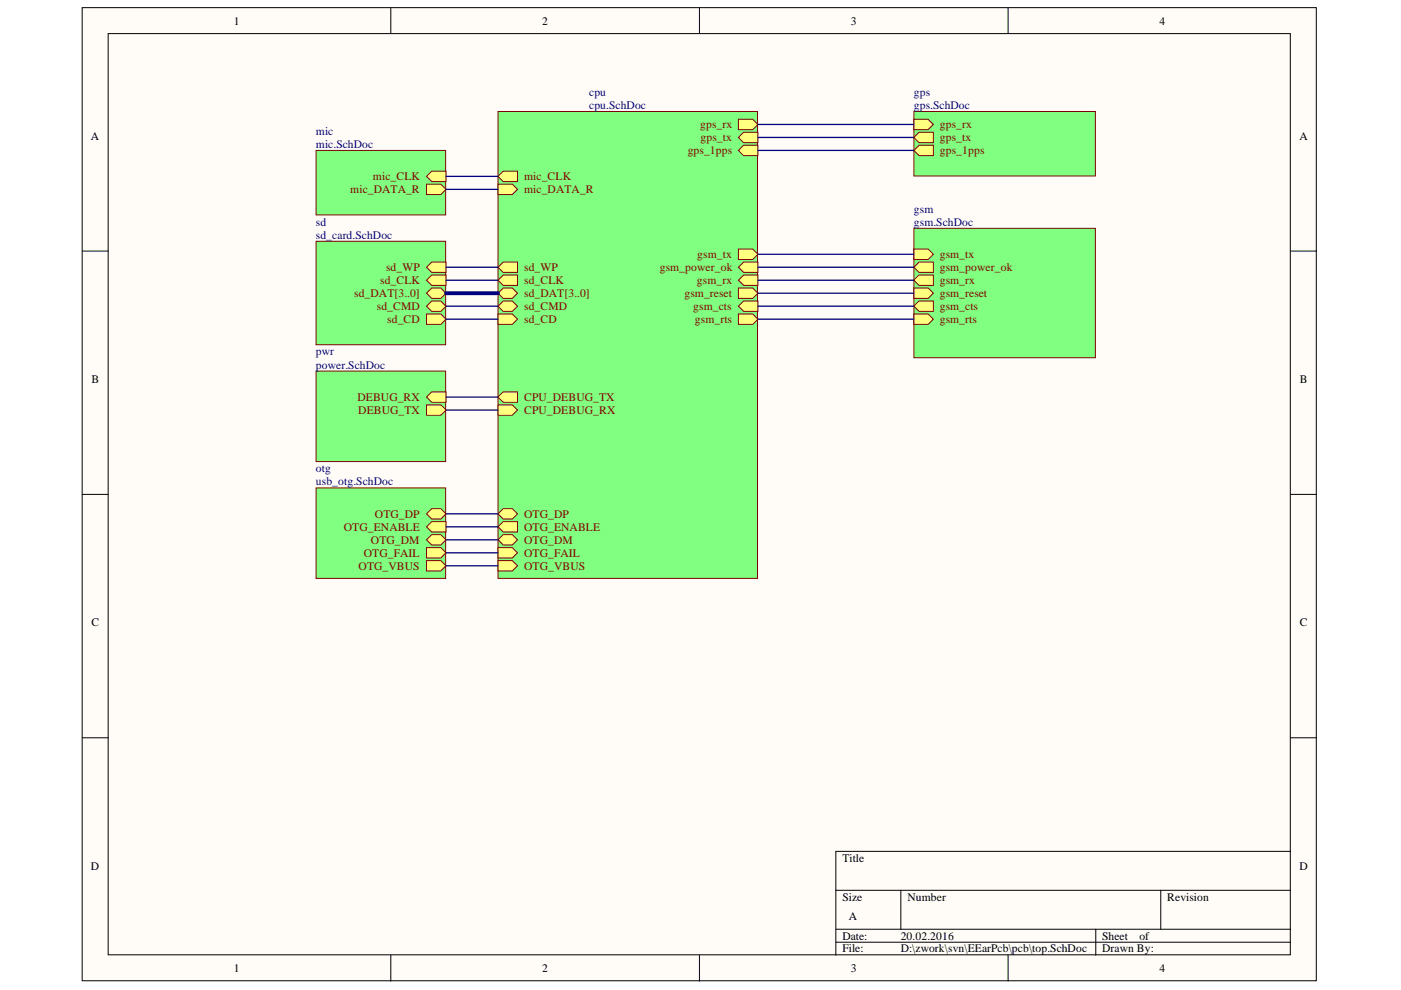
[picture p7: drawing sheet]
<svg xmlns="http://www.w3.org/2000/svg" width="297mm" height="210mm" viewBox="0 0 297 210" stroke-linecap="round" stroke-linejoin="round" font-family="sans-serif">
<g fill="#fffcf8" stroke="#000" stroke-width=".21">
<path d="M17.4 1.6h261.7v206.3h-261.7z"/>
<path d="M22.9 7.1h250.7v195.3h-250.7z"/>
</g>
<g fill="none" stroke="#000" stroke-width=".21">
<path d="M82.9 1.6v5.5M148.3 1.6v5.5M213.7 1.6v5.5M17.4 53.2h5.5M273.7 53.2h5.5M17.4 104.8h5.5M273.7 104.8h5.5M17.4 156.4h5.5M273.7 156.4h5.5M177.2 188.8h96.5M177.2 197h96.5M177.2 199.8h96.5"/>
<path d="M191 188.8v8.2M232.3 197v5.5M246.1 188.8v8.2M273.7 180.5h-96.5v22M82.9 202.5v5.5M148.3 202.5v5.5M213.7 202.5v5.5"/>
</g>
<path d="M105.6 23.6h55v99h-55z" fill="#80ff80" stroke="#800000" stroke-width=".21"/>
<path d="M156.6 25.3h3l1.1 1.1-1.1 1.1h-3z" fill-rule="evenodd" fill="#ffff80"/>
<path d="M156.6 25.3h3l1.1 1.1-1.1 1.1h-3z" fill="none" stroke="#800000" stroke-width=".21"/>
<path d="M156.6 29.1l1.1-1.1h3v2.2h-3z" fill-rule="evenodd" fill="#ffff80"/>
<path d="M156.6 29.1l1.1-1.1h3v2.2h-3z" fill="none" stroke="#800000" stroke-width=".21"/>
<path d="M156.6 31.9l1.1-1.1h3v2.2h-3z" fill-rule="evenodd" fill="#ffff80"/>
<path d="M156.6 31.9l1.1-1.1h3v2.2h-3z" fill="none" stroke="#800000" stroke-width=".21"/>
<path d="M156.6 64.9l1.1-1.1h3v2.2h-3z" fill-rule="evenodd" fill="#ffff80"/>
<path d="M156.6 64.9l1.1-1.1h3v2.2h-3z" fill="none" stroke="#800000" stroke-width=".21"/>
<path d="M156.6 61.1h3l1.1 1.1-1.1 1.1h-3z" fill-rule="evenodd" fill="#ffff80"/>
<path d="M156.6 61.1h3l1.1 1.1-1.1 1.1h-3z" fill="none" stroke="#800000" stroke-width=".21"/>
<path d="M156.6 59.4l1.1-1.1h3v2.2h-3z" fill-rule="evenodd" fill="#ffff80"/>
<path d="M156.6 59.4l1.1-1.1h3v2.2h-3z" fill="none" stroke="#800000" stroke-width=".21"/>
<path d="M156.6 66.6h3l1.1 1.1-1.1 1.1h-3z" fill-rule="evenodd" fill="#ffff80"/>
<path d="M156.6 66.6h3l1.1 1.1-1.1 1.1h-3z" fill="none" stroke="#800000" stroke-width=".21"/>
<path d="M156.6 52.8h3l1.1 1.1-1.1 1.1h-3z" fill-rule="evenodd" fill="#ffff80"/>
<path d="M156.6 52.8h3l1.1 1.1-1.1 1.1h-3z" fill="none" stroke="#800000" stroke-width=".21"/>
<path d="M156.6 56.7l1.1-1.1h3v2.2h-3z" fill-rule="evenodd" fill="#ffff80"/>
<path d="M156.6 56.7l1.1-1.1h3v2.2h-3z" fill="none" stroke="#800000" stroke-width=".21"/>
<path d="M105.6 37.4l1.1-1.1h3v2.2h-3z" fill-rule="evenodd" fill="#ffff80"/>
<path d="M105.6 37.4l1.1-1.1h3v2.2h-3z" fill="none" stroke="#800000" stroke-width=".21"/>
<path d="M105.6 39.1h3l1.1 1.1-1.1 1.1h-3z" fill-rule="evenodd" fill="#ffff80"/>
<path d="M105.6 39.1h3l1.1 1.1-1.1 1.1h-3z" fill="none" stroke="#800000" stroke-width=".21"/>
<path d="M105.6 56.7l1.1-1.1h3v2.2h-3z" fill-rule="evenodd" fill="#ffff80"/>
<path d="M105.6 56.7l1.1-1.1h3v2.2h-3z" fill="none" stroke="#800000" stroke-width=".21"/>
<path d="M105.6 59.4l1.1-1.1h3v2.2h-3z" fill-rule="evenodd" fill="#ffff80"/>
<path d="M105.6 59.4l1.1-1.1h3v2.2h-3z" fill="none" stroke="#800000" stroke-width=".21"/>
<path d="M105.6 62.2l1.1-1.1h1.9l1.1 1.1-1.1 1.1h-1.9z" fill-rule="evenodd" fill="#ffff80"/>
<path d="M105.6 62.2l1.1-1.1h1.9l1.1 1.1-1.1 1.1h-1.9z" fill="none" stroke="#800000" stroke-width=".21"/>
<path d="M105.6 64.9l1.1-1.1h1.9l1.1 1.1-1.1 1.1h-1.9z" fill-rule="evenodd" fill="#ffff80"/>
<path d="M105.6 64.9l1.1-1.1h1.9l1.1 1.1-1.1 1.1h-1.9z" fill="none" stroke="#800000" stroke-width=".21"/>
<path d="M105.6 66.6h3l1.1 1.1-1.1 1.1h-3z" fill-rule="evenodd" fill="#ffff80"/>
<path d="M105.6 66.6h3l1.1 1.1-1.1 1.1h-3z" fill="none" stroke="#800000" stroke-width=".21"/>
<path d="M105.6 85.8h3l1.1 1.1-1.1 1.1h-3z" fill-rule="evenodd" fill="#ffff80"/>
<path d="M105.6 85.8h3l1.1 1.1-1.1 1.1h-3z" fill="none" stroke="#800000" stroke-width=".21"/>
<path d="M105.6 84.2l1.1-1.1h3v2.2h-3z" fill-rule="evenodd" fill="#ffff80"/>
<path d="M105.6 84.2l1.1-1.1h3v2.2h-3z" fill="none" stroke="#800000" stroke-width=".21"/>
<path d="M105.6 111.7l1.1-1.1h3v2.2h-3z" fill-rule="evenodd" fill="#ffff80"/>
<path d="M105.6 111.7l1.1-1.1h3v2.2h-3z" fill="none" stroke="#800000" stroke-width=".21"/>
<path d="M105.6 109l1.1-1.1h1.9l1.1 1.1-1.1 1.1h-1.9z" fill-rule="evenodd" fill="#ffff80"/>
<path d="M105.6 109l1.1-1.1h1.9l1.1 1.1-1.1 1.1h-1.9z" fill="none" stroke="#800000" stroke-width=".21"/>
<path d="M105.6 118.9h3l1.1 1.1-1.1 1.1h-3z" fill-rule="evenodd" fill="#ffff80"/>
<path d="M105.6 118.9h3l1.1 1.1-1.1 1.1h-3z" fill="none" stroke="#800000" stroke-width=".21"/>
<path d="M105.6 116.1h3l1.1 1.1-1.1 1.1h-3z" fill-rule="evenodd" fill="#ffff80"/>
<path d="M105.6 116.1h3l1.1 1.1-1.1 1.1h-3z" fill="none" stroke="#800000" stroke-width=".21"/>
<path d="M105.6 114.5l1.1-1.1h1.9l1.1 1.1-1.1 1.1h-1.9z" fill-rule="evenodd" fill="#ffff80"/>
<path d="M105.6 114.5l1.1-1.1h1.9l1.1 1.1-1.1 1.1h-1.9z" fill="none" stroke="#800000" stroke-width=".21"/>
<path d="M193.8 23.6h38.4v13.7h-38.4z" fill="#80ff80" stroke="#800000" stroke-width=".21"/>
<path d="M193.8 25.3h3l1.1 1.1-1.1 1.1h-3z" fill-rule="evenodd" fill="#ffff80"/>
<path d="M193.8 25.3h3l1.1 1.1-1.1 1.1h-3z" fill="none" stroke="#800000" stroke-width=".21"/>
<path d="M193.8 29.1l1.1-1.1h3v2.2h-3z" fill-rule="evenodd" fill="#ffff80"/>
<path d="M193.8 29.1l1.1-1.1h3v2.2h-3z" fill="none" stroke="#800000" stroke-width=".21"/>
<path d="M193.8 31.9l1.1-1.1h3v2.2h-3z" fill-rule="evenodd" fill="#ffff80"/>
<path d="M193.8 31.9l1.1-1.1h3v2.2h-3z" fill="none" stroke="#800000" stroke-width=".21"/>
<path d="M193.8 48.4h38.4v27.4h-38.4z" fill="#80ff80" stroke="#800000" stroke-width=".21"/>
<path d="M193.8 52.8h3l1.1 1.1-1.1 1.1h-3z" fill-rule="evenodd" fill="#ffff80"/>
<path d="M193.8 52.8h3l1.1 1.1-1.1 1.1h-3z" fill="none" stroke="#800000" stroke-width=".21"/>
<path d="M193.8 56.7l1.1-1.1h3v2.2h-3z" fill-rule="evenodd" fill="#ffff80"/>
<path d="M193.8 56.7l1.1-1.1h3v2.2h-3z" fill="none" stroke="#800000" stroke-width=".21"/>
<path d="M193.8 59.4l1.1-1.1h3v2.2h-3z" fill-rule="evenodd" fill="#ffff80"/>
<path d="M193.8 59.4l1.1-1.1h3v2.2h-3z" fill="none" stroke="#800000" stroke-width=".21"/>
<path d="M193.8 61.1h3l1.1 1.1-1.1 1.1h-3z" fill-rule="evenodd" fill="#ffff80"/>
<path d="M193.8 61.1h3l1.1 1.1-1.1 1.1h-3z" fill="none" stroke="#800000" stroke-width=".21"/>
<path d="M193.8 64.9l1.1-1.1h3v2.2h-3z" fill-rule="evenodd" fill="#ffff80"/>
<path d="M193.8 64.9l1.1-1.1h3v2.2h-3z" fill="none" stroke="#800000" stroke-width=".21"/>
<path d="M193.8 66.6h3l1.1 1.1-1.1 1.1h-3z" fill-rule="evenodd" fill="#ffff80"/>
<path d="M193.8 66.6h3l1.1 1.1-1.1 1.1h-3z" fill="none" stroke="#800000" stroke-width=".21"/>
<path d="M67 78.7h27.5v19.2h-27.5z" fill="#80ff80" stroke="#800000" stroke-width=".21"/>
<path d="M90.4 84.2l1.1-1.1h3.1v2.2h-3.1z" fill-rule="evenodd" fill="#ffff80"/>
<path d="M90.4 84.2l1.1-1.1h3.1v2.2h-3.1z" fill="none" stroke="#800000" stroke-width=".21"/>
<path d="M90.4 85.8h3.1l1.1 1.1-1.1 1.1h-3.1z" fill-rule="evenodd" fill="#ffff80"/>
<path d="M90.4 85.8h3.1l1.1 1.1-1.1 1.1h-3.1z" fill="none" stroke="#800000" stroke-width=".21"/>
<path d="M160.7 26.4h33.1M160.7 29.1h33.1M160.7 31.9h33.1M160.7 53.9h33.1M160.7 56.7h33.1M160.7 59.4h33.1M160.7 62.2h33.1M160.7 64.9h33.1M160.7 67.7h33.1" fill="none" stroke="#000080" stroke-width=".28"/>
<path d="M67 31.9h27.5v13.7h-27.5z" fill="#80ff80" stroke="#800000" stroke-width=".21"/>
<path d="M90.4 37.4l1.1-1.1h3.1v2.2h-3.1z" fill-rule="evenodd" fill="#ffff80"/>
<path d="M90.4 37.4l1.1-1.1h3.1v2.2h-3.1z" fill="none" stroke="#800000" stroke-width=".21"/>
<path d="M90.4 39.1h3.1l1.1 1.1-1.1 1.1h-3.1z" fill-rule="evenodd" fill="#ffff80"/>
<path d="M90.4 39.1h3.1l1.1 1.1-1.1 1.1h-3.1z" fill="none" stroke="#800000" stroke-width=".21"/>
<path d="M67 51.2h27.5v21.9h-27.5z" fill="#80ff80" stroke="#800000" stroke-width=".21"/>
<path d="M90.4 56.7l1.1-1.1h3.1v2.2h-3.1z" fill-rule="evenodd" fill="#ffff80"/>
<path d="M90.4 56.7l1.1-1.1h3.1v2.2h-3.1z" fill="none" stroke="#800000" stroke-width=".21"/>
<path d="M90.4 66.6h3.1l1.1 1.1-1.1 1.1h-3.1z" fill-rule="evenodd" fill="#ffff80"/>
<path d="M90.4 66.6h3.1l1.1 1.1-1.1 1.1h-3.1z" fill="none" stroke="#800000" stroke-width=".21"/>
<path d="M90.4 64.9l1.1-1.1h2l1.1 1.1-1.1 1.1h-2z" fill-rule="evenodd" fill="#ffff80"/>
<path d="M90.4 64.9l1.1-1.1h2l1.1 1.1-1.1 1.1h-2z" fill="none" stroke="#800000" stroke-width=".21"/>
<path d="M90.4 59.4l1.1-1.1h3.1v2.2h-3.1z" fill-rule="evenodd" fill="#ffff80"/>
<path d="M90.4 59.4l1.1-1.1h3.1v2.2h-3.1z" fill="none" stroke="#800000" stroke-width=".21"/>
<path d="M90.4 62.2l1.1-1.1h2l1.1 1.1-1.1 1.1h-2z" fill-rule="evenodd" fill="#ffff80"/>
<path d="M90.4 62.2l1.1-1.1h2l1.1 1.1-1.1 1.1h-2z" fill="none" stroke="#800000" stroke-width=".21"/>
<path d="M94.6 37.4h11M94.6 56.7h11M94.6 59.4h11M94.6 40.2h11M94.6 64.9h11M94.6 67.7h11M94.6 84.2h11M94.6 86.9h11" fill="none" stroke="#000080" stroke-width=".28"/>
<path d="M94.6 62.2h11" fill="none" stroke="#000080" stroke-width=".83"/>
<path d="M67 103.4h27.5v19.2h-27.5z" fill="#80ff80" stroke="#800000" stroke-width=".21"/>
<path d="M90.4 109l1.1-1.1h2l1.1 1.1-1.1 1.1h-2z" fill-rule="evenodd" fill="#ffff80"/>
<path d="M90.4 109l1.1-1.1h2l1.1 1.1-1.1 1.1h-2z" fill="none" stroke="#800000" stroke-width=".21"/>
<path d="M90.4 111.7l1.1-1.1h3.1v2.2h-3.1z" fill-rule="evenodd" fill="#ffff80"/>
<path d="M90.4 111.7l1.1-1.1h3.1v2.2h-3.1z" fill="none" stroke="#800000" stroke-width=".21"/>
<path d="M90.4 114.5l1.1-1.1h2l1.1 1.1-1.1 1.1h-2z" fill-rule="evenodd" fill="#ffff80"/>
<path d="M90.4 114.5l1.1-1.1h2l1.1 1.1-1.1 1.1h-2z" fill="none" stroke="#800000" stroke-width=".21"/>
<path d="M90.4 116.1h3.1l1.1 1.1-1.1 1.1h-3.1z" fill-rule="evenodd" fill="#ffff80"/>
<path d="M90.4 116.1h3.1l1.1 1.1-1.1 1.1h-3.1z" fill="none" stroke="#800000" stroke-width=".21"/>
<path d="M90.4 118.9h3.1l1.1 1.1-1.1 1.1h-3.1z" fill-rule="evenodd" fill="#ffff80"/>
<path d="M90.4 118.9h3.1l1.1 1.1-1.1 1.1h-3.1z" fill="none" stroke="#800000" stroke-width=".21"/>
<path d="M94.6 109h11M94.6 120h11M94.6 117.2h11M94.6 114.5h11M94.6 111.7h11" fill="none" stroke="#000080" stroke-width=".28"/>
<g font-size="2.5">
<text x="49.6" y="5.2">1</text>
<text x="114.9" y="5.2">2</text>
<text x="180.4" y="5.2">3</text>
<text x="245.8" y="5.2">4</text>
<text x="19.3" y="29.7">A</text>
<text x="275.5" y="29.7">A</text>
<text x="19.4" y="81.2">B</text>
<text x="275.6" y="81.2">B</text>
<text x="19.4" y="132.8">C</text>
<text x="275.6" y="132.8">C</text>
<text x="19.3" y="184.5">D</text>
<text x="178.6" y="182.7">Title</text>
<text x="275.5" y="184.5">D</text>
<text x="178.6" y="191">Size</text>
<text x="192.4" y="191">Number</text>
<text x="247.5" y="191">Revision</text>
<text x="180" y="195.1">A</text>
<text x="178.6" y="199.2">Date:</text>
<text x="178.6" y="201.9">File:</text>
<text x="191" y="199.2">20.02.2016</text>
<text x="191" y="201.9">D:\zwork\svn\EEarPcb\pcb\top.SchDoc</text>
<text x="233.7" y="199.2">Sheet</text>
<text x="233.7" y="201.9">Drawn By:</text>
<text x="241.6" y="199.2">of</text>
<text x="49.6" y="206.1">1</text>
<text x="114.9" y="206.1">2</text>
<text x="180.4" y="206.1">3</text>
<text x="245.8" y="206.1">4</text>
</g>
<g font-size="2.5" fill="#000080">
<text x="124.9" y="20.4">cpu</text>
<text x="124.9" y="23.1">cpu.SchDoc</text>
<text x="193.8" y="20.4">gps</text>
<text x="193.8" y="23.1">gps.SchDoc</text>
<text x="67" y="28.6">mic</text>
<text x="67" y="31.4">mic.SchDoc</text>
<text x="67" y="47.8">sd</text>
<text x="193.8" y="45.1">gsm</text>
<text x="193.8" y="47.8">gsm.SchDoc</text>
<text x="67" y="50.6">sd_card.SchDoc</text>
<text x="67" y="75.4">pwr</text>
<text x="67" y="78.2">power.SchDoc</text>
<text x="67" y="100.1">otg</text>
<text x="67" y="102.9">usb_otg.SchDoc</text>
</g>
<g font-size="2.5" fill="#800000">
<text x="148.4" y="27.2">gps_rx</text>
<text x="199.3" y="27.2">gps_rx</text>
<text x="145.8" y="32.7">gps_1pps</text>
<text x="148.5" y="30">gps_tx</text>
<text x="199.3" y="30">gps_tx</text>
<text x="199.3" y="32.7">gps_1pps</text>
<text x="74.3" y="41">mic_DATA_R</text>
<text x="79.1" y="38.2">mic_CLK</text>
<text x="111.1" y="38.2">mic_CLK</text>
<text x="111.1" y="41">mic_DATA_R</text>
<text x="81.9" y="57.5">sd_WP</text>
<text x="111.1" y="57.5">sd_WP</text>
<text x="139.9" y="57.5">gsm_power_ok</text>
<text x="147.8" y="54.8">gsm_tx</text>
<text x="199.3" y="54.8">gsm_tx</text>
<text x="199.3" y="57.5">gsm_power_ok</text>
<text x="75.1" y="63">sd_DAT[3..0]</text>
<text x="79.9" y="65.7">sd_CMD</text>
<text x="80.6" y="60.2">sd_CLK</text>
<text x="111.1" y="60.2">sd_CLK</text>
<text x="111.1" y="63">sd_DAT[3..0]</text>
<text x="111.1" y="65.7">sd_CMD</text>
<text x="145.1" y="63">gsm_reset</text>
<text x="147" y="65.7">gsm_cts</text>
<text x="147.7" y="60.2">gsm_rx</text>
<text x="199.3" y="60.2">gsm_rx</text>
<text x="199.3" y="63">gsm_reset</text>
<text x="199.3" y="65.7">gsm_cts</text>
<text x="82.1" y="68.5">sd_CD</text>
<text x="111.1" y="68.5">sd_CD</text>
<text x="147.3" y="68.5">gsm_rts</text>
<text x="199.3" y="68.5">gsm_rts</text>
<text x="75.8" y="85">DEBUG_RX</text>
<text x="75.9" y="87.8">DEBUG_TX</text>
<text x="111.1" y="87.8">CPU_DEBUG_RX</text>
<text x="111.1" y="85">CPU_DEBUG_TX</text>
<text x="72.9" y="112.6">OTG_ENABLE</text>
<text x="79.5" y="109.8">OTG_DP</text>
<text x="111.1" y="112.6">OTG_ENABLE</text>
<text x="111.1" y="109.8">OTG_DP</text>
<text x="77.1" y="118">OTG_FAIL</text>
<text x="78.7" y="115.3">OTG_DM</text>
<text x="111.1" y="118">OTG_FAIL</text>
<text x="111.1" y="115.3">OTG_DM</text>
<text x="76" y="120.8">OTG_VBUS</text>
<text x="111.1" y="120.8">OTG_VBUS</text>
</g>
</svg>
